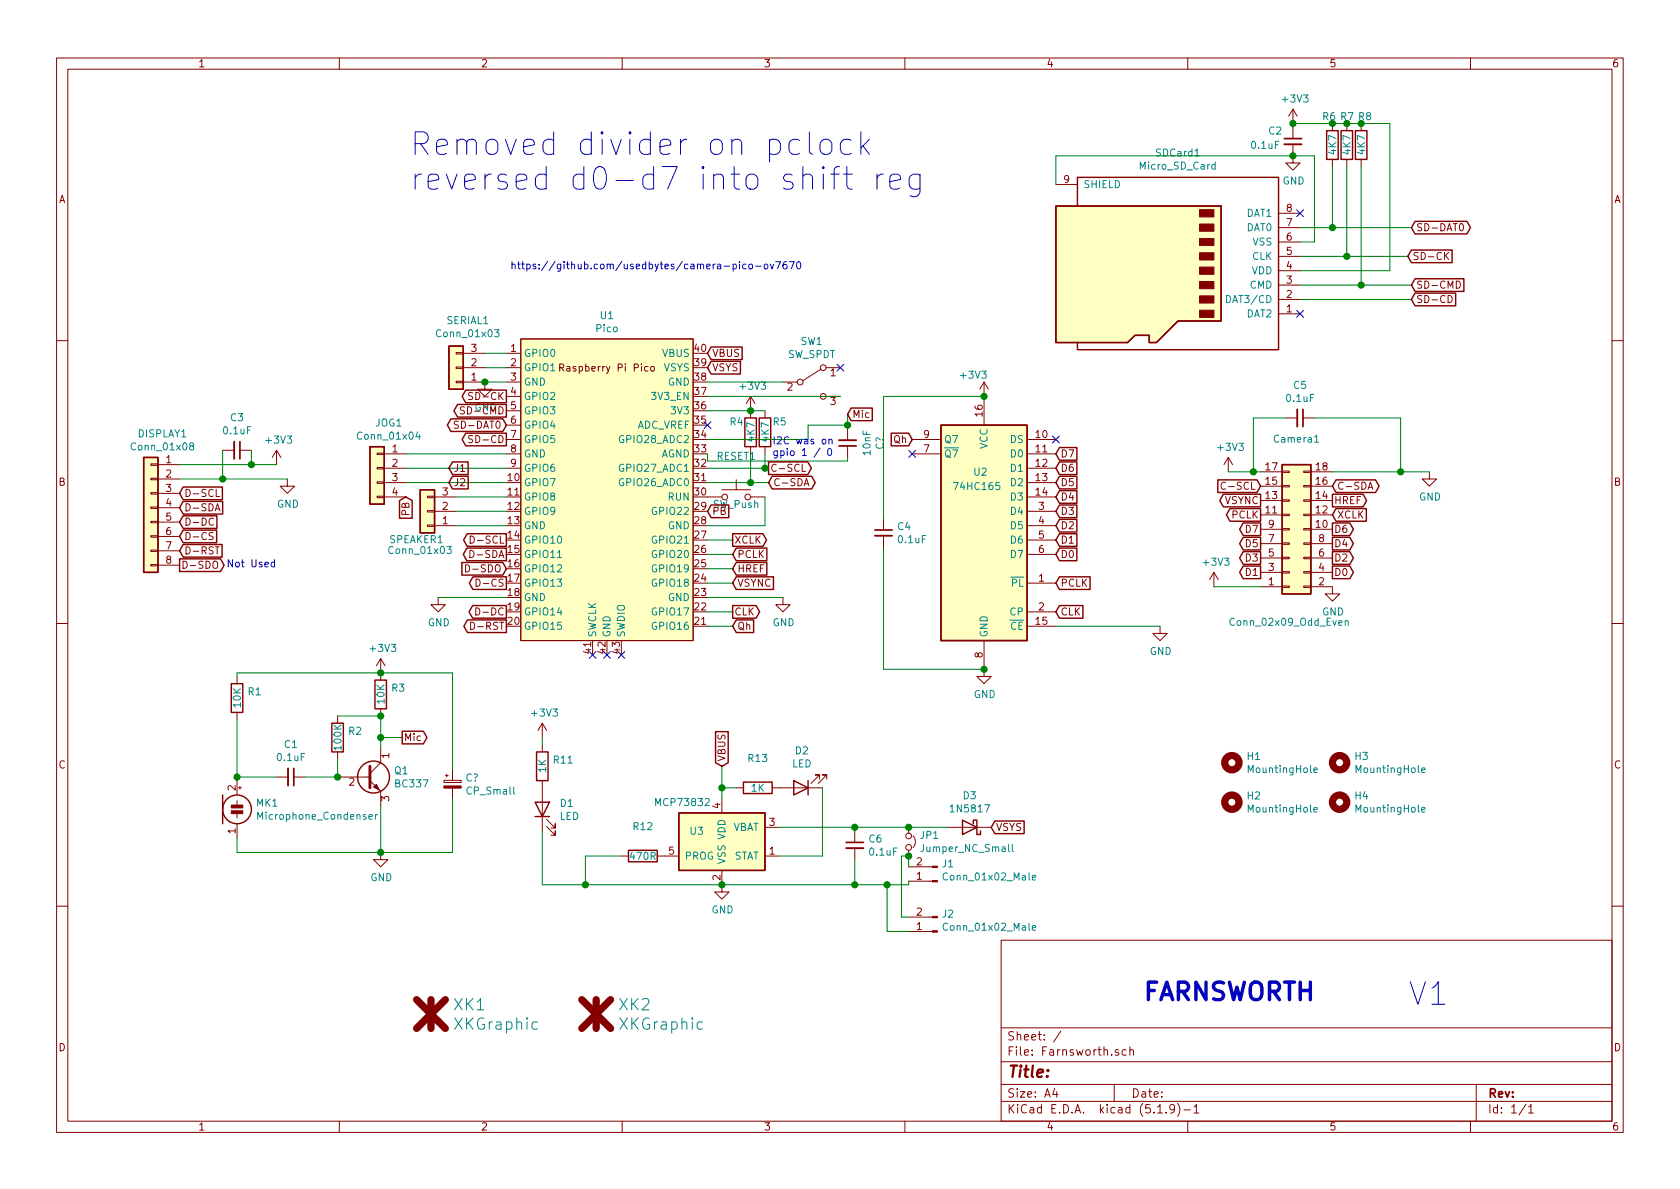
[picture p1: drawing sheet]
<svg xmlns="http://www.w3.org/2000/svg" width="297mm" height="210mm" viewBox="0 0 297 210" stroke-linecap="round" stroke-linejoin="round" font-family="sans-serif">
<g fill="none" stroke="#840000" stroke-width=".18">
<path d="M10 10.3h277v189.9h-277zM12 12.2h273v186.1h-273zM60 10.3v1.9M110 10.3v1.9M160 10.3v1.9M210 10.3v1.9M228.6 19.3l-.8 1.3M228.6 19.3v2.5M228.6 19.3l.8 1.3M260 10.3v1.9M186.7 32.6h3.8M226.1 37.7h3.8"/>
<path d="M228.6 25.5v3.3h1.3l-1.3 1.3-1.3-1.3h1.3M228.6 22.5v2M235.6 21.8v1.3M235.6 28.2v1.3M238.1 21.8v1.3M238.1 28.2v1.3M240.7 21.8v1.3M240.7 28.2v1.3M258.1 39.7l.2-.2a.67 .67 0 0 1 .5 .7 .67 .67 0 0 1-.5 .6l-.2-.1-.1-.4zM92.1 59.9h30.5v53.4h-30.5zM226.1 55.5h3.8M226.1 53h3.8"/>
<path d="M226.1 50.4h3.8M226.1 47.9h3.8M226.1 45.3h3.8M226.1 42.8h3.8M226.1 40.3h3.8M255.6 45.2l.5 .7M256 52.2a.64 .64 0 0 1 .8 .7 .64 .64 0 0 1-.8 .6zM256.1 44.6l-.7 .8M257.5 49.7a.64 .64 0 0 1 .7 .6 .64 .64 0 0 1-.7 .7zM10 60.2h2M39.4 79.6h2M42.4 79.6h2"/>
<path d="M48.9 79.6l-.8 1.3M48.9 79.6v2.6M48.9 79.6l.8 1.3M80.6 62.4h1.3v.2h-1.3zM80.6 67.4h1.3v.3h-1.3zM80.6 64.9h1.3v.2h-1.3zM81.1 74.5h-.6l-.1 .1v.3l.5 .3 .2 .3-.3 .2h-.5M81.9 67.6h3.8v1.2h1.3l-1.3 1.3-1.2-1.3h1.2M81.9 65h3.8M81.9 62.5h3.8M82.1 72l-.5-.1-.2 .3 .1 .3 .6 .2v.4l-.2 .1-.5-.1M82.7 71.9a.64 .64 0 0 1 .7 .7 .64 .64 0 0 1-.7 .6z"/>
<path d="M83.6 69.5l-.5-.1-.2 .1 .1 .4 .5 .3 .1 .2-.3 .3-.4-.1M83.6 77.1l-.5-.1-.2 .1 .1 .5 .5 .2 .1 .2-.3 .3-.4-.1M88.2 71.9a.64 .64 0 0 1 .8 .7 .64 .64 0 0 1-.8 .6zM89.5 67.6h2.6M89.5 65h2.6M89.5 62.5h2.6M89.5 70.1h2.6M89.5 72.6h2.6M89.5 75.2h2.6M89.5 77.7h2.6M99 65h.6l.1-.2-.1-.3-.2-.1h-.4v1.2M99.3 65l.4 .6"/>
<path d="M114.6 64.8h-.4l-.3 .2 .2 .6h.5M115.2 64.8h.3l.1 .1v.7h-.3l-.3-.2zM132.7 70.1l-.7 1.3M132.7 70.1v3.8M132.7 79v1.3M132.7 70.1l.8 1.3M135.3 72.6v1.3M135.3 79v1.3M138.4 67.6h2.6M145.2 65.3l-3.2 2M146 65h2.6M146 70.1h2.6"/>
<path d="M149.9 75.8v2M149.9 78.9v2M161.3 77.7h5.1M174 67.6l-.8 1.2M174 67.6v7.6M174 67.6l.8 1.2M181.6 77.7h5.1M227.3 73.9h2.1M230.4 73.9h2M285 60.2h2M26.7 94.7h1.2v.3h-1.2zM26.7 97.3h1.2v.2h-1.2z"/>
<path d="M26.7 99.8h1.2v.3h-1.2zM26.7 92.2h1.2v.3h-1.2zM26.7 87.1h1.2v.3h-1.2zM26.7 84.6h1.2v.2h-1.2zM26.7 82h1.2v.3h-1.2zM26.7 89.7h1.2v.2h-1.2zM27.9 82.2h3.8M27.9 84.7h3.8M27.9 87.2h3.8M27.9 89.8h3.8M27.9 92.3h3.8M27.9 94.9h3.8"/>
<path d="M27.9 97.4h3.8M27.9 99.9h3.8M37.7 94.2h-.5l-.2 .1v.3l.6 .3 .1 .3-.3 .2h-.4M37.7 99.4l.1-.1a.42 .42 0 0 1 .6 .1 .88 .88 0 0 1-.2 1.1h-.4a1.07 1.07 0 0 1-.1-1.1zM37.7 91.7a.6 .6 0 0 0-.8 .5 .6 .6 0 0 0 .6 .7l.2-.1M38 90.3l.5-1.2 .4 1.2M38 96.7h.8M38.2 90h.6M38.2 86.5v1.3h.6M50.8 84.7v1.3h1.3l-1.3 1.2-1.3-1.2h1.3M66.7 87.8h1.2v.2h-1.2zM66.7 85.2h1.2v.3h-1.2z"/>
<path d="M66.7 80.1h1.2v.3h-1.2zM66.7 82.7h1.2v.2h-1.2zM67.9 87.9h3.9M67.9 80.3h3.9M67.9 82.8h3.9M67.9 85.3h3.9M75.6 87.8h1.2v.2h-1.2zM75.6 92.8h1.2v.3h-1.2zM75.6 90.3h1.2v.2h-1.2zM76.8 93h3.8M76.8 90.4h3.8M76.8 87.9h3.8"/>
<path d="M82.3 99.9a.64 .64 0 0 1 .7 .6 .64 .64 0 0 1-.7 .6zM83.1 97.3a.64 .64 0 0 1 .7 .7 .64 .64 0 0 1-.7 .6zM83.1 94.8a.64 .64 0 0 1 .8 .6 .64 .64 0 0 1-.8 .7zM89.5 80.3h2.6M89.5 82.8h2.6M125.1 87.9h2.5M127.6 86.6h5.1M130.2 84.8v1.8M132.7 87.9h2.6M141.8 82.1v1.3h.6M142.2 85.9l.4-1.3 .4 1.3M142.3 85.5h.6"/>
<path d="M156.2 91.7v2M156.2 94.7v2.1M161.3 80.3h5.1M181.6 93h5.1M181.6 90.4h5.1M181.6 87.9h5.1M181.6 80.3h5.1M181.6 82.8h5.1M181.6 85.3h5.1M181.6 95.5h5.1M181.6 98h5.1M216.7 85.4a.6 .6 0 0 0-.9 .4 .6 .6 0 0 0 .6 .7l.3-.1"/>
<path d="M217.2 80.9l-.8 1.3M217.2 80.9v2.5M217.2 80.9l.7 1.3M222.9 93.6h3.8M222.9 91.1h3.8M222.9 88.5h3.8M222.9 86h3.8M222.9 83.4h3.8M222.9 98.7h3.8M222.9 96.1h3.8M226.7 88.4h1.3v.2h-1.3zM226.7 85.8h1.3v.3h-1.3z"/>
<path d="M226.7 83.3h1.3v.3h-1.3zM226.7 90.9h1.3v.3h-1.3zM226.7 96h1.3v.3h-1.3zM226.7 98.5h1.3v.3h-1.3zM226.7 93.5h1.3v.2h-1.3zM230.5 88.4h1.3v.2h-1.3zM230.5 85.8h1.3v.3h-1.3zM230.5 83.3h1.3v.3h-1.3zM230.5 90.9h1.3v.3h-1.3zM230.5 96h1.3v.3h-1.3zM230.5 98.5h1.3v.3h-1.3zM230.5 93.5h1.3v.2h-1.3z"/>
<path d="M231.8 93.6h3.8M231.8 91.1h3.8M231.8 88.5h3.8M231.8 86h3.8M231.8 83.4h3.8M231.8 98.7h3.8M231.8 96.1h3.8M241.9 86.5l.4-1.2 .4 1.2M242 86.2h.6M252.7 83.4v1.3h1.3l-1.3 1.3-1.2-1.3h1.2M10 110.3h2M41.9 119.6v1.3"/>
<path d="M67.3 116.5v3.8M67.3 116.5l-.8 1.2M67.3 116.5l.8 1.2M77.5 105.7v1.2h1.2l-1.2 1.3-1.3-1.3h1.3M83.2 110a.64 .64 0 0 1 .7 .7 .64 .64 0 0 1-.7 .6zM84.1 107.5a.64 .64 0 0 1 .7 .6 .64 .64 0 0 1-.7 .7zM84.2 102.4a.64 .64 0 0 1 .7 .6 .64 .64 0 0 1-.7 .7zM138.4 105.7v1.2h1.3l-1.3 1.3-1.2-1.3h1.2M174 113.3v6.3h1.3l-1.3 1.3-1.3-1.3h1.3M181.6 103.1h5.1M181.6 110.7h5.1M181.6 108.2h5.1"/>
<path d="M205.1 110.7v1.3h1.3l-1.3 1.3-1.3-1.3h1.3M214.6 101.2l-.7 1.3M214.6 101.2v2.6M214.6 101.2l.8 1.3M222.9 103.8h3.8M222.9 101.2h3.8M226.7 101.1h1.3v.2h-1.3zM226.7 103.6h1.3v.3h-1.3zM230.5 101.1h1.3v.2h-1.3zM230.5 103.6h1.3v.3h-1.3zM231.8 103.8h3.8v1.2h1.3l-1.3 1.3-1.3-1.3h1.3M231.8 101.2h3.8"/>
<path d="M285 110.3h2M41.9 126v1.2M41.9 138v2.6M42.2 139.3h.5M42.4 139.1v.5M48.9 137.4h2M51.9 137.4h2.1M59.7 137.4h5.7M59.7 126.6v1.3M59.7 133v1.2M65.4 138l1.9 1.9v2.6M67.3 132.3v2.6l-1.9 1.9"/>
<path d="M67.3 125.3v1.3M78.5 138h3v.4h-3zM78.7 137.2h.5M79 136.9v.5M80 136.1v1.9M80 139.4v1.8M95.9 127.9v2.5M95.9 131.7v1.3M95.9 138v8.9M95.9 127.9l-.8 1.3M95.9 127.9l.7 1.3M130.2 139.3h1.2"/>
<path d="M136.5 139.3h8.9M144.9 137.8v-.8h-.8h.8l-1.5 1.6M146.2 137.8v-.8h-.8h.8l-1.5 1.6M41.9 141.6v.8M41.9 143.9v.7M41.9 145.7v2.5M67.3 150.7v1.3h1.3l-1.3 1.3-1.3-1.3h1.3M96.6 146.2l1.6 1.5v-.8v.8h-.8M96.6 144.9l1.6 1.5v-.7v.7h-.8M109.9 151.4h1.2M116.2 151.4h3.8M127.6 153.9v3.8h1.3l-1.3 1.3-1.2-1.3h1.2"/>
<path d="M127.6 141.2v2.6M135.3 151.4h2.5M135.3 146.3h2.5M151.1 146.9v2.1M151.1 150v2M160.7 146.3v1M160.7 150.4v1M160.7 153.3h4.2M160.7 155.8h4.2M161.4 147.8a1.41 1.41 0 0 1 0 2.1M167.6 146.3h7.7M10 160.2h2"/>
<path d="M160.7 162.2h4.2M160.7 164.7h4.2M177 166.3h108v32h-108zM285 160.2h2M60 198.3v1.9M77.5 180.6l1.2 1.3M106.7 180.6l1.2 1.3M110 198.3v1.9M160 198.3v1.9M177 194.8h108M177 191.8h108M177 187.8h108"/>
<path d="M177 181.8h108M186.5 192.5l-.4 1h1M186.8 193v1M187.6 182.3l-1.3 2M197 191.8v3M197.8 185.7a.37 .37 0 0 0-.6 .1l.1 .2 .5 .2v.1l-.2 .3-.4-.1M199.1 185.7l-.4-.1-.3 .3 .1 .6 .2 .1 .4-.1M199.8 185.7a.37 .37 0 0 1 .6 .1v.8M199.8 185.1v1.5M204.7 196.8h.8M206.2 196.7v.1M207.7 196l-.1 .1a.48 .48 0 0 1-.6 .1l-.2-.2 .2-.6a.48 .48 0 0 1 .6 .1 1.27 1.27 0 0 1-.2 1.2l-.4 .1"/>
<path d="M208.2 195.1a1.71 1.71 0 0 1 0 2.3M209.3 196.3h1.2M210 198.3v1.9M211.1 195.8l.4-.5v1.5M211.1 196.8h.9M260 198.3v1.9M261 191.8v6.5M269.8 195.2l-1.2 2M270.3 195.8l.4-.5v1.5M270.3 196.8h.8"/>
<circle cx="141.5" cy="67.6" r=".51"/>
<circle cx="145.5" cy="70.1" r=".51"/>
<circle cx="145.5" cy="65" r=".51"/>
<circle cx="128.1" cy="87.9" r=".51"/>
<circle cx="132.2" cy="87.9" r=".51"/>
<circle cx="160.7" cy="147.8" r=".51"/>
<circle cx="160.7" cy="149.9" r=".51"/>
</g>
<g fill="none" stroke="#840000" stroke-width=".25">
<path d="M186.7 36.4h29.2v20.4h-7.6l-3.8 3.8h-1.3v-1.3h-2.5l-1.3 1.3h-12.7zM190.5 36.4v-5h35.6v30.4h-35.6v-1.2M234.6 23.1h2v5.1h-2zM237.1 23.1h2v5.1h-2zM239.6 23.1h2.1v5.1h-2.1zM250.2 39.1h9.2l.6 1.2-.6 1.1h-9.2l-.6-1.1zM249.6 44.2h7.1v2.3h-7.1l-.7-1.2zM250.2 51.8h7.2v2.3h-7.2l-.6-1.1zM250.2 49.3h8.6v2.2h-8.6l-.6-1.1zM65.4 79h2.5v10.1h-2.5zM79.4 61.2h2.5v7.6h-2.5zM79.7 74.1h9.2l.6 1.1-.6 1.1h-9.2l-.6-1.1z"/>
<path d="M80.9 71.5h8.6v2.3h-8.6l-.6-1.2zM82.3 69h7.2v2.2h-7.2l-.6-1.1zM82.3 76.6h7.2v2.2h-7.2l-.6-1.1zM125.7 61.4h5.5v2.2h-5.5l-.6-1.1zM125.7 63.9h5.2v2.2h-5.2l-.6-1.1zM131.7 73.9h2v5.1h-2zM134.2 73.9h2.1v5.1h-2.1zM150.5 72.2h3.7v2.2h-3.7l-.6-1.1zM157.6 76.6h3.1l.6 1.1-.6 1.1h-3.1zM166.4 75.2h15.2v38.1h-15.2zM187.3 79.1h3.1v2.3h-3.1l-.6-1.1zM25.4 80.9h2.5v20.3h-2.5z"/>
<path d="M31.7 98.8h7.3l.6 1.1-.6 1.2h-7.3zM32.4 96.3h6.9v2.2h-6.9l-.7-1.1zM32.4 91.2h6v2.2h-6l-.7-1.1zM32.4 93.7h5.9v2.3h-5.9l-.7-1.1zM32.4 88.7h7v2.2h-7l-.7-1.1zM32.4 86.1h6.9v2.3h-6.9l-.7-1.2zM70.6 88.5l1.2-.6 1.1 .6v3.1h-2.3zM74.3 86.6h2.5v7.6h-2.5zM80 81.7h2.8v2.2h-2.8l-.6-1.1zM80 84.2h2.8v2.3h-2.8l-.6-1.2zM81.7 99.5h7.2l.6 1.1-.6 1.1h-7.2zM82.5 96.9h7v2.3h-7l-.6-1.2z"/>
<path d="M82.6 94.4h6.9v2.2h-6.9l-.6-1.1zM125.7 89.3h3.2v2.2h-3.2l-.6-1.1zM129.5 94.4h5.4l.6 1.1-.6 1.1h-5.4zM130.2 96.9h5.4v2.3h-5.4l-.7-1.2zM130.2 99.5h5.4v2.2h-5.4l-.7-1.1zM135.9 81.7h6.9l.7 1.1-.7 1.1h-6.9zM136.5 84.2h7l.6 1.1-.6 1.2h-7l-.6-1.2zM187.3 81.7h3.1v2.2h-3.1l-.6-1.1zM187.3 91.8h3.1v2.3h-3.1l-.6-1.1zM187.3 86.8h3.1v2.2h-3.1l-.6-1.1zM187.3 89.3h3.1v2.2h-3.1l-.6-1.1zM187.3 94.4h3.1v2.2h-3.1l-.6-1.1z"/>
<path d="M187.3 84.2h3.1v2.3h-3.1l-.6-1.2zM187.3 96.9h3.1v2.3h-3.1l-.6-1.2zM215.3 84.9h6.9l.7 1.1-.7 1.1h-6.9zM216.3 87.4h6.6v2.2h-6.6l-.6-1.1zM217.5 89.9h5.4v2.3h-5.4l-.7-1.1zM219.8 95h3.1v2.3h-3.1l-.6-1.2zM219.8 97.6h3.1v2.2h-3.1l-.6-1.1zM219.8 92.5h3.1v2.2h-3.1l-.6-1.1zM226.7 82.2h5.1v22.8h-5.1zM235.6 87.4h5.4l.6 1.1-.6 1.1h-5.4zM235.6 97.6h3.1l.6 1.1-.6 1.1h-3.1zM235.6 95h3.1l.6 1.1-.6 1.2h-3.1z"/>
<path d="M235.6 92.5h3.1l.6 1.1-.6 1.1h-3.1zM236.2 89.9h5.4v2.3h-5.4l-.6-1.1zM236.2 84.9h7l.6 1.1-.6 1.1h-7l-.6-1.1zM82.7 109.6h6.8v2.3h-6.8l-.7-1.2zM83.6 107.1h5.9v2.2h-5.9l-.7-1.1zM83.6 102h5.9v2.2h-5.9l-.6-1.1zM129.5 107.1h4.2l.6 1.1-.6 1.1h-4.2zM130.2 109.6h3v2.3h-3l-.7-1.2zM130.2 102h6.6v2.2h-6.6l-.7-1.1zM187.3 107.1h4.2v2.2h-4.2l-.6-1.1zM187.3 102h5.4v2.2h-5.4l-.6-1.1zM219.8 100.1h3.1v2.2h-3.1l-.6-1.1z"/>
<path d="M235.6 100.1h3.1l.6 1.1-.6 1.1h-3.1zM40.9 120.9h2v5.1h-2zM58.7 127.9h2v5.1h-2zM66.3 120.3h2v5h-2zM71.1 129.3h3.8l.6 1.1-.6 1.1h-3.8zM94.9 133h2v5h-2zM126.5 129.4h2.3v5.5l-1.2 .6-1.1-.6zM131.4 138.3h5.1v2h-5.1zM140.3 138l2.6 1.3-2.6 1.3zM142.9 138v2.6M39.4 140.6v5.1M94.6 141.9h2.6l-1.3 2.5z"/>
<path d="M94.6 144.4h2.6M111.1 150.4h5.1v2h-5.1zM120 143.8h15.3v10.1h-15.3zM170.2 145l2.5 1.3-2.5 1.3zM172.1 145.7v-.7h.6v2.6h.7v-.7M175.9 145.2h5.2v2.2h-5.2l-.6-1.1z"/>
<circle cx="66" cy="137.4" r="2.82"/>
<circle cx="41.9" cy="143.1" r="2.54"/>
</g>
<g fill="#ffffc2" stroke="#ffffc2" stroke-width=".18">
<path d="M25.4 80.9h2.5v20.3h-2.5z"/>
<path d="M120 143.8h15.3v10.1h-15.3z"/>
<path d="M74.3 86.6h2.5v7.6h-2.5z"/>
<path d="M79.4 61.2h2.5v7.6h-2.5z"/>
<path d="M92.1 59.9h30.5v53.4h-30.5z"/>
<path d="M226.7 82.2h5.1v22.8h-5.1z"/>
<path d="M186.7 36.4h29.2v20.4h-7.6l-3.8 3.8h-1.3v-1.3h-2.5l-1.3 1.3h-12.7z"/>
<path d="M65.4 79h2.5v10.1h-2.5z"/>
<path d="M166.4 75.2h15.2v38.1h-15.2z"/>
</g>
<g fill="none" stroke="#008484" stroke-width=".18">
<path d="M214.9 29.1h-.4l-.3 .2 .2 .6h.5M214.9 28.6v1.3M87.4 58.3h.8l-.4 .5 .4 .1-.1 .6-.5 .1-.2-.2M216.8 52.2a.64 .64 0 0 1 .8 .7 .64 .64 0 0 1-.8 .6zM33.8 78.9l-.2-.2v-.3l.2-.1 .3 .1 .1 .3-.5 .2-.2 .2v.2l.3 .3 .3-.1 .1-.2v-.3l-.2-.1M73.8 76.3l-.3 .9h.8M74.1 76.8v.9M232.4 78.2h.7M79 96.6h.8l-.4 .5 .3 .1v.6l-.5 .1-.2-.1M98.6 98.6h.7M237.8 109.9l.2-.2 .3 .1 .1 .8M237.8 109.7v.9"/>
<path d="M232.3 136.2l.6-.1v-.3h-.4l-.2 .2 .1 .6h.5M251.4 136.2l.6-.1-.1-.3h-.3l-.2 .2v.6h.5M65.2 144.4l.6-.1v-.2l-.4-.1-.2 .2 .1 .6h.5M66.4 144v.9M66.8 144l-.4 .3M179 149.3v1.1l.2 .2M182.5 155.2l.6-.1v-.3h-.4l-.2 .2 .1 .6h.5M232.3 143.2l.6-.1v-.3h-.4l-.2 .1 .1 .7h.5M251.4 143.2l.6-.1-.1-.3h-.3l-.2 .1v.7h.5M182.5 164.1l.6-.1v-.3h-.4l-.2 .1 .1 .7h.5"/>
</g>
<path d="M227.1 25.5h3M41.4 78.1v3M148.3 77.8h3.1M229.4 72.4v3M154.7 94.7h3M50.9 135.9v3M149.6 150h3.1" fill="none" stroke="#840000" stroke-width=".33"/>
<path d="M227.1 24.5h3M42.4 78.1v3M148.3 78.9h3.1M230.4 72.4v3M154.7 93.7h3M51.9 135.9v3M149.6 149h3.1" fill="none" stroke="#840000" stroke-width=".3"/>
<g fill="#840000" stroke="#840000" stroke-width=".18">
<path d="M164.9 153.2h.8v.2h-.8z"/>
<path d="M164.9 155.7h.8v.3h-.8z"/>
<path d="M164.9 162h.8v.3h-.8z"/>
<path d="M164.9 164.6h.8v.2h-.8z"/>
<path d="M40.9 143.4h2v.5h-2z"/>
<path d="M40.9 142.4h2v.5h-2z"/>
<path d="M66 139.2l.5-.5 .6 1z"/>
<path d="M212.1 37.1h2.5v1.2h-2.5z"/>
<path d="M212.1 39.6h2.5v1.3h-2.5z"/>
<path d="M212.1 42.2h2.5v1.2h-2.5z"/>
<path d="M212.1 44.7h2.5v1.3h-2.5z"/>
<path d="M212.1 47.2h2.5v1.3h-2.5z"/>
<path d="M212.1 49.8h2.5v1.2h-2.5z"/>
<path d="M212.1 52.3h2.5v1.3h-2.5z"/>
<path d="M212.1 54.9h2.5v1.2h-2.5z"/>
<path d="M78.5 139h3v.4h-3z"/>
</g>
<path d="M65.4 135.5v3.8" fill="none" stroke="#840000" stroke-width=".51"/>
<g fill="none" stroke="#840000" stroke-width="1.3">
<path d="M73.7 176.8l5 5.1M76.2 176.8v5.1M78.7 176.8l-5 5.1M102.9 176.8l5 5.1M105.4 176.8v5.1M107.9 176.8l-5 5.1"/>
<circle cx="217.8" cy="134.9" r="1.27"/>
<circle cx="236.9" cy="134.9" r="1.27"/>
<circle cx="217.8" cy="141.9" r="1.27"/>
<circle cx="236.9" cy="141.9" r="1.27"/>
</g>
<g fill="none" stroke="#008400" stroke-width=".18">
<path d="M186.7 32.6v-5h45.7v15.2h-2.5M235.6 21.8h-7v.7M235.6 29.5v10.8M238.1 29.5v15.8M240.7 21.8h5v26.1h-15.8M240.7 29.5v20.9M229.9 45.3h19M229.9 53h19.7M229.9 50.4h19.7M229.9 40.3h19.7M39.4 79.6v5.1M44.4 79.6v2.6"/>
<path d="M85.7 67.6h3.8M85.7 65h3.8M85.7 62.5h3.8M125.1 70.1h23.5M125.1 67.6h13.3M125.1 72.6h10.2M149.9 75.2h-7v2.5h-17.8M149.9 73.3v2.5M174 70.1h-17.8v21.6M227.3 73.9h-5.7v9.5M232.4 73.9h15.2v9.5M31.7 84.7h19.1"/>
<path d="M31.7 82.2h17.2M71.8 85.3h17.7M71.8 82.8h17.7M71.8 80.3h17.7M80.6 87.9h8.9M80.6 90.4h8.9M80.6 93h8.9M125.1 80.3v1.2h24.8v-.6M125.1 85.3h10.8M125.1 82.8h10.8M125.1 95.5h4.4M125.1 98h4.4"/>
<path d="M132.7 80.3v5M135.3 87.9v5.1h-10.2M135.3 80.3v2.5M156.2 96.8v21.6h17.8M217.2 83.4h5.7M235.6 83.4h17.1M41.9 119.6v-.6h38.1v17.1M77.5 105.7h12M125.1 105.7h13.3M125.1 110.7h4.4M125.1 103.1h4.4M125.1 108.2h4.4"/>
<path d="M125.1 100.6h4.4M186.7 110.7h18.4M214.6 103.8h8.3M41.9 127.2v10.8M41.9 137.4h7M59.7 126.6h7.6v5.7M59.7 134.2v3.2h-5.7M67.3 130.4h3.8M95.9 130.4v1.3M127.6 139.3h2.6M127.6 135.5v5.7M145.4 139.3v12.1h-7.6"/>
<path d="M67.3 142.5v8.2M80 141.2v9.5h-38.1v-2.5M95.9 146.9v9.6h64.8v-.7M109.9 151.4h-6.4v5.1M137.8 146.3h29.8M151.1 146.3v.6M151.1 152v4.5M156.8 156.5v8.2h3.9M160.7 153.3v-1.9h-1.3v10.8h1.3"/>
</g>
<g fill="none" stroke="#0000c2" stroke-width=".18">
<path d="M141.4 24.8a1.24 1.24 0 0 0-1.7 .2l-.2 .4v1.1l.2 .4a1.28 1.28 0 0 0 1.7 .2M142 31.2a.98 .98 0 0 1 1.7 .2v2M143.1 23.3v3.4l.2 .4 .4 .2M145.2 25a1.09 1.09 0 0 1 1.1-.4 1.09 1.09 0 0 1 .8 .8v1.1a1.09 1.09 0 0 1-1.1 .8 1.09 1.09 0 0 1-1-.8v-1.1zM145.6 29.5l-.2 .2 .2 .1 .1-.1-.1-.2v.3M145.6 30.8v2.6M146.9 30.8h1.5M148.4 29.5h-.4l-.3 .2-.2 .3v3.4M149.2 30.8h1.5M149.7 29.5v3.4l.2 .4 .8 .1M150.5 24.8l-.4-.2h-.7l-.6 .4-.2 .4v1.1l.4 .6 .4 .2h.7l.4-.2M152.2 23.3v4"/>
<path d="M152.6 25.8l1.1 1.5M153.7 24.6l-1.5 1.6M155.1 30.8v2.6M156.2 30.8a1.05 1.05 0 0 0-1.1 .7M157.3 32.1l1.9-.4-.1-.7-.4-.2h-.8l-.4 .2-.2 .4v1.5l.2 .4 .4 .1h.8l.4-.1M162.7 30.8v3.2a1.09 1.09 0 0 1-1.8 .6M162.7 31l-.4-.2h-.8l-.6 .4-.1 .3v1.2l.1 .4a1.3 1.3 0 0 0 1.8 .2M129.6 46.8l.4-.1 .2 .2-.1 .6h-.5M130.8 46.3v.1M130.8 46.7v.8M131.9 46.8l-.4-.1-.2 .2 .1 .6h.5M132.4 46.8l.2-.1 .4 .1v.5l-.1 .2h-.3l-.2-.1z"/>
<path d="M133.6 47.1h1M135.2 46.8l.3-.1 .2 .1v.7h-.3l-.3-.2zM136.2 46.7l.3 .8 .3-.8M137.2 46.3h.8l-.5 1.2M139 46.3h-.3a.81 .81 0 0 0 0 1.2h.3l.2-.5-.3-.2h-.2l-.3 .2M139.6 46.3h.8l-.5 1.2M141 46.4l.1-.1a.67 .67 0 0 1 .5 .6 .67 .67 0 0 1-.5 .6l-.3-.4zM145 79.2l-1.1 1.7M145.4 77.8l.2-.1 .4 .1v.5l-.1 .2h-.3l-.2-.1zM146.5 79.4l.1-.1a.69 .69 0 0 1 .5 .6 .69 .69 0 0 1-.5 .7 .83 .83 0 0 1-.1-1.2zM146.6 77.8l.2-.1h.2l.1 .8M146.6 77.7v.8"/>
<path d="M48.5 99.5l-.3-.1-.3 .2 .2 .6h.4M48.5 99v1.2"/>
</g>
<g fill="#008400" stroke="#008400" stroke-width=".25">
<circle cx="228.6" cy="27.6" r=".51"/>
<circle cx="59.7" cy="137.4" r=".51"/>
<circle cx="67.3" cy="130.4" r=".51"/>
<circle cx="228.6" cy="21.8" r=".51"/>
<circle cx="67.3" cy="150.7" r=".51"/>
<circle cx="67.3" cy="126.6" r=".51"/>
<circle cx="41.9" cy="137.4" r=".51"/>
<circle cx="149.9" cy="75.2" r=".51"/>
<circle cx="67.3" cy="119" r=".51"/>
<circle cx="235.6" cy="40.3" r=".51"/>
<circle cx="238.1" cy="45.3" r=".51"/>
<circle cx="240.7" cy="50.4" r=".51"/>
<circle cx="151.1" cy="146.3" r=".51"/>
<circle cx="238.1" cy="21.8" r=".51"/>
<circle cx="135.3" cy="82.8" r=".51"/>
<circle cx="132.7" cy="85.3" r=".51"/>
<circle cx="160.7" cy="146.3" r=".51"/>
<circle cx="127.6" cy="139.3" r=".51"/>
<circle cx="132.7" cy="72.6" r=".51"/>
<circle cx="151.1" cy="156.5" r=".51"/>
<circle cx="127.6" cy="156.5" r=".51"/>
<circle cx="156.8" cy="156.5" r=".51"/>
<circle cx="160.7" cy="151.4" r=".51"/>
<circle cx="103.5" cy="156.5" r=".51"/>
<circle cx="44.5" cy="82.2" r=".51"/>
<circle cx="39.4" cy="84.7" r=".51"/>
<circle cx="85.7" cy="67.6" r=".51"/>
<circle cx="221.6" cy="83.4" r=".51"/>
<circle cx="247.7" cy="83.4" r=".51"/>
<circle cx="174" cy="118.4" r=".51"/>
<circle cx="174" cy="70.1" r=".51"/>
<circle cx="235.6" cy="21.8" r=".51"/>
<circle cx="240.7" cy="21.8" r=".51"/>
</g>
<g fill="none" stroke="#000084" stroke-width=".18">
<path d="M229.3 37.1l1.2 1.2M230.5 37.1l-1.2 1.2M229.3 54.9l1.2 1.2M230.5 54.9l-1.2 1.2M124.5 74.6l1.2 1.2M125.7 74.6l-1.2 1.2M148 64.4l1.2 1.2M149.2 64.4l-1.2 1.2M160.7 79.6l1.2 1.3M161.9 79.6l-1.2 1.3M186.1 77.1l1.2 1.2M187.3 77.1l-1.2 1.2"/>
<path d="M104.2 115.2l1.2 1.2M105.4 115.2l-1.2 1.2M106.7 115.2l1.2 1.2M107.9 115.2l-1.2 1.2M109.2 115.2l1.3 1.2M110.5 115.2l-1.3 1.2"/>
</g>
<g font-size="5.6" fill="#0000c2">
<text x="72.4" y="27.5">Removed divider on pclock</text>
<text x="72.4" y="33.6">reversed d0-d7 into shift reg</text>
<text x="248.9" y="177.8">V1</text>
</g>
<text font-size="4.3" fill="#0000c2" x="201.9" y="176.9">FARNSWORTH</text>
<g font-size="2.8" fill="#008484">
<text x="80.3" y="178.7">XK1</text>
<text x="109.5" y="178.7">XK2</text>
<text x="80.5" y="182.1">XKGraphic</text>
<text x="109.8" y="182.1">XKGraphic</text>
</g>
<text font-size="2.8" fill="#840000" x="178" y="190.5">Title:</text>
<g font-size="2.1" fill="#840000">
<text x="178" y="184">Sheet: /</text>
<text x="178" y="186.7">File: Farnsworth.sch</text>
<text x="178" y="196.9">KiCad E.D.A. kicad (5.1.9)-1</text>
<text x="178" y="194.1">Size: A4</text>
<text x="200" y="194.1">Date:</text>
<text x="263" y="194.1">Rev:</text>
<text x="263" y="196.9">Id: 1/1</text>
</g>
<g font-size="1.8" fill="#840000">
<text x="35" y="11.9">1</text>
<text x="85" y="11.9">2</text>
<text x="135" y="11.9">3</text>
<text x="185" y="11.9">4</text>
<text x="235" y="11.9">5</text>
<text x="285" y="11.9">6</text>
<text x="10.4" y="35.9">A</text>
<text x="188.1" y="32.4">9</text>
<text x="285.4" y="35.9">A</text>
<text x="227.5" y="40">7</text>
<text x="227.5" y="37.5">8</text>
<text x="250.3" y="40.9">SD-DAT0</text>
<text x="227.5" y="47.6">4</text>
<text x="227.5" y="45.1">5</text>
<text x="227.5" y="42.5">6</text>
<text x="249.7" y="46">SD-CK</text>
<text x="227.5" y="52.7">2</text>
<text x="227.5" y="50.2">3</text>
<text x="250.3" y="53.6">SD-CD</text>
<text x="250.3" y="51">SD-CMD</text>
<text x="227.5" y="55.2">1</text>
<text x="83.3" y="64.8">2</text>
<text x="83.3" y="62.2">3</text>
<text x="90.3" y="62.2">1</text>
<text x="90.3" y="64.8">2</text>
<text x="99.7" y="65.7">Raspberry Pi Pico</text>
<text x="122.9" y="64.8">39</text>
<text x="122.9" y="62.2">40</text>
<text x="125.9" y="63.1">VBUS</text>
<text x="125.9" y="65.7">VSYS</text>
<text x="83.3" y="67.3">1</text>
<text x="83.7" y="70.7">SD-CK</text>
<text x="90.3" y="67.3">3</text>
<text x="90.3" y="69.8">4</text>
<text x="122.9" y="69.8">37</text>
<text x="122.9" y="67.3">38</text>
<text x="139.2" y="69.1">2</text>
<text x="146.8" y="66.5">1</text>
<text x="146.8" y="71.6">3</text>
<text x="81.1" y="75.8">SD-DAT0</text>
<text x="83.9" y="72.6">GND</text>
<text x="90.3" y="72.4">5</text>
<text x="90.3" y="74.9">6</text>
<text x="90.3" y="77.5">7</text>
<text x="122.9" y="77.5">34</text>
<text x="122.9" y="74.9">35</text>
<text x="122.9" y="72.4">36</text>
<text x="150.6" y="73.9">Mic</text>
<text x="163.3" y="77.5">9</text>
<text x="173.7" y="73.6" transform="rotate(-90 173.7 73.6)">16</text>
<text x="183.2" y="77.5">10</text>
<text x="29.4" y="81.9">1</text>
<text x="69.4" y="80">1</text>
<text x="69.4" y="82.5">2</text>
<text x="80.2" y="83.4">J1</text>
<text x="83.7" y="78.4">SD-CD</text>
<text x="90.3" y="80">8</text>
<text x="90.3" y="82.5">9</text>
<text x="122.9" y="82.5">32</text>
<text x="122.9" y="80">33</text>
<text x="136.1" y="83.4">C-SCL</text>
<text x="158" y="78.4">Qh</text>
<text x="163.3" y="80">7</text>
<text x="183.2" y="80">11</text>
<text x="183.2" y="82.5">12</text>
<text x="187.5" y="83.4">D6</text>
<text x="187.5" y="80.9">D7</text>
<text x="223.8" y="83.2">17</text>
<text x="232.7" y="83.2">18</text>
<text x="10.4" y="85.9">B</text>
<text x="29.4" y="84.4">2</text>
<text x="29.4" y="87">3</text>
<text x="29.4" y="89.5">4</text>
<text x="32.5" y="87.9">D-SCL</text>
<text x="69.4" y="85.1">3</text>
<text x="69.4" y="87.6">4</text>
<text x="78.3" y="87.6">3</text>
<text x="80.2" y="86">J2</text>
<text x="89.8" y="85.1">10</text>
<text x="89.8" y="87.6">11</text>
<text x="122.9" y="87.6">30</text>
<text x="122.9" y="85.1">31</text>
<text x="136.7" y="86">C-SDA</text>
<text x="183.2" y="85.1">13</text>
<text x="183.2" y="87.6">14</text>
<text x="187.5" y="88.5">D4</text>
<text x="187.5" y="86">D5</text>
<text x="216.5" y="89.1">VSYNC</text>
<text x="216.7" y="86.6">C-SCL</text>
<text x="223.8" y="88.3">13</text>
<text x="223.8" y="85.7">15</text>
<text x="232.7" y="88.3">14</text>
<text x="232.7" y="85.7">16</text>
<text x="235.8" y="89.1">HREF</text>
<text x="236.4" y="86.6">C-SDA</text>
<text x="285.4" y="85.9">B</text>
<text x="29.4" y="92.1">5</text>
<text x="29.4" y="94.6">6</text>
<text x="32.5" y="93">D-DC</text>
<text x="32.5" y="95.5">D-CS</text>
<text x="32.5" y="90.4">D-SDA</text>
<text x="72.4" y="91.1" transform="rotate(-90 72.4 91.1)">PB</text>
<text x="78.3" y="92.7">1</text>
<text x="78.3" y="90.2">2</text>
<text x="89.8" y="90.2">12</text>
<text x="89.8" y="92.7">13</text>
<text x="89.8" y="95.2">14</text>
<text x="122.9" y="95.2">27</text>
<text x="122.9" y="92.7">28</text>
<text x="122.9" y="90.2">29</text>
<text x="125.9" y="91.1">PB</text>
<text x="183.7" y="90.2">3</text>
<text x="183.7" y="92.7">4</text>
<text x="183.7" y="95.2">5</text>
<text x="187.5" y="93.6">D2</text>
<text x="187.5" y="91.1">D3</text>
<text x="217.8" y="91.7">PCLK</text>
<text x="220.4" y="94.2">D7</text>
<text x="223.8" y="90.8">11</text>
<text x="224.3" y="95.9">7</text>
<text x="224.3" y="93.3">9</text>
<text x="232.7" y="93.3">10</text>
<text x="232.7" y="90.8">12</text>
<text x="233.2" y="95.9">8</text>
<text x="235.8" y="94.2">D6</text>
<text x="236.4" y="91.7">XCLK</text>
<text x="29.4" y="97.1">7</text>
<text x="29.4" y="99.7">8</text>
<text x="32" y="100.6">D-SDO</text>
<text x="32.5" y="98">D-RST</text>
<text x="83.1" y="101.2">D-SDO</text>
<text x="83.7" y="98.7">D-SDA</text>
<text x="83.9" y="96.1">D-SCL</text>
<text x="89.8" y="97.8">15</text>
<text x="89.8" y="100.3">16</text>
<text x="122.9" y="100.3">25</text>
<text x="122.9" y="97.8">26</text>
<text x="129.8" y="96.1">XCLK</text>
<text x="130.3" y="98.7">PCLK</text>
<text x="130.3" y="101.2">HREF</text>
<text x="183.7" y="97.8">6</text>
<text x="187.5" y="96.1">D1</text>
<text x="187.5" y="98.7">D0</text>
<text x="220.4" y="96.8">D5</text>
<text x="220.4" y="101.8">D1</text>
<text x="220.4" y="99.3">D3</text>
<text x="224.3" y="101">3</text>
<text x="224.3" y="98.4">5</text>
<text x="233.2" y="101">4</text>
<text x="233.2" y="98.4">6</text>
<text x="235.8" y="101.8">D0</text>
<text x="235.8" y="99.3">D2</text>
<text x="235.8" y="96.8">D4</text>
<text x="85" y="103.8">D-CS</text>
<text x="89.8" y="102.9">17</text>
<text x="89.8" y="105.4">18</text>
<text x="89.8" y="107.9">19</text>
<text x="122.9" y="107.9">22</text>
<text x="122.9" y="105.4">23</text>
<text x="122.9" y="102.9">24</text>
<text x="130.3" y="103.8">VSYNC</text>
<text x="183.7" y="102.9">1</text>
<text x="183.7" y="107.9">2</text>
<text x="187.5" y="103.8">PCLK</text>
<text x="224.3" y="103.5">1</text>
<text x="233.2" y="103.5">2</text>
<text x="83.9" y="111.4">D-RST</text>
<text x="84.9" y="108.8">D-DC</text>
<text x="89.8" y="110.5">20</text>
<text x="122.9" y="110.5">21</text>
<text x="129.8" y="108.8">CLK</text>
<text x="130.3" y="111.4">Qh</text>
<text x="183.2" y="110.5">15</text>
<text x="187.5" y="108.8">CLK</text>
<text x="104.5" y="115.5" transform="rotate(-90 104.5 115.5)">41</text>
<text x="107.1" y="115.5" transform="rotate(-90 107.1 115.5)">42</text>
<text x="109.6" y="115.5" transform="rotate(-90 109.6 115.5)">43</text>
<text x="173.7" y="116.3" transform="rotate(-90 173.7 116.3)">8</text>
<text x="71.4" y="131.1">Mic</text>
<text x="10.4" y="135.9">C</text>
<text x="68.8" y="134.1" transform="rotate(-90 68.8 134.1)">1</text>
<text x="128.3" y="134.7" transform="rotate(-90 128.3 134.7)">VBUS</text>
<text x="285.4" y="135.9">C</text>
<text x="41.7" y="139.8" transform="rotate(-90 41.7 139.8)">2</text>
<text x="61.7" y="138.9">2</text>
<text x="68.8" y="141.7" transform="rotate(-90 68.8 141.7)">3</text>
<text x="127.4" y="143" transform="rotate(-90 127.4 143)">4</text>
<text x="41.7" y="147.4" transform="rotate(-90 41.7 147.4)">1</text>
<text x="136" y="146">3</text>
<text x="176" y="146.9">VSYS</text>
<text x="118.3" y="151.1">5</text>
<text x="127.4" y="155.7" transform="rotate(-90 127.4 155.7)">2</text>
<text x="136" y="151.1">1</text>
<text x="162.1" y="155.6">1</text>
<text x="162.1" y="153">2</text>
<text x="162.1" y="161.9">2</text>
<text x="162.1" y="164.5">1</text>
<text x="10.4" y="185.9">D</text>
<text x="285.4" y="185.9">D</text>
<text x="35" y="199.9">1</text>
<text x="85" y="199.9">2</text>
<text x="135" y="199.9">3</text>
<text x="185" y="199.9">4</text>
<text x="235" y="199.9">5</text>
<text x="285" y="199.9">6</text>
</g>
<g font-size="1.8" fill="#008484">
<text x="224.4" y="23.8">C2</text>
<text x="226.9" y="18.1">+3V3</text>
<text x="201.7" y="30">Micro_SD_Card</text>
<text x="204.5" y="27.7">SDCard1</text>
<text x="221.4" y="26.3">0.1uF</text>
<text x="236.3" y="27.2" transform="rotate(-90 236.3 27.2)">4K7</text>
<text x="238.8" y="27.2" transform="rotate(-90 238.8 27.2)">4K7</text>
<text x="241.4" y="27.2" transform="rotate(-90 241.4 27.2)">4K7</text>
<text x="191.5" y="33.3">SHIELD</text>
<text x="226.8" y="32.6">GND</text>
<text x="220.4" y="40.9">DAT0</text>
<text x="220.4" y="38.3">DAT1</text>
<text x="221.4" y="46">CLK</text>
<text x="221.5" y="43.4">VSS</text>
<text x="217.4" y="53.6">DAT3/CD</text>
<text x="221" y="51">CMD</text>
<text x="221.3" y="48.5">VDD</text>
<text x="77.5" y="59.6">Conn_01x03</text>
<text x="79" y="57.3">SERIAL1</text>
<text x="105.5" y="58.7">Pico</text>
<text x="106.2" y="56.4">U1</text>
<text x="220.4" y="56.1">DAT2</text>
<text x="92.6" y="63.1">GPIO0</text>
<text x="92.6" y="65.7">GPIO1</text>
<text x="117.1" y="63.1">VBUS</text>
<text x="117.3" y="65.7">VSYS</text>
<text x="139.2" y="63.3">SW_SPDT</text>
<text x="141.6" y="61">SW1</text>
<text x="92.6" y="68.2">GND</text>
<text x="92.6" y="70.7">GPIO2</text>
<text x="115.5" y="70.7">3V3_EN</text>
<text x="118.1" y="68.2">GND</text>
<text x="131" y="68.9">+3V3</text>
<text x="170" y="67">+3V3</text>
<text x="227.6" y="71.1">0.1uF</text>
<text x="228.8" y="68.8">C5</text>
<text x="24.4" y="77.3">DISPLAY1</text>
<text x="39.6" y="76.8">0.1uF</text>
<text x="40.8" y="74.5">C3</text>
<text x="63.5" y="77.7">Conn_01x04</text>
<text x="66.4" y="75.4">JOG1</text>
<text x="92.6" y="73.3">GPIO3</text>
<text x="92.6" y="75.8">GPIO4</text>
<text x="112.5" y="75.8">ADC_VREF</text>
<text x="118.9" y="73.3">3V3</text>
<text x="129.1" y="75.2">R4</text>
<text x="136.7" y="75.2">R5</text>
<text x="23.5" y="79.6">Conn_01x08</text>
<text x="47.2" y="78.5">+3V3</text>
<text x="92.6" y="78.4">GPIO5</text>
<text x="92.6" y="80.9">GND</text>
<text x="92.6" y="83.4">GPIO6</text>
<text x="109.9" y="83.4">GPIO27_ADC1</text>
<text x="109.9" y="78.4">GPIO28_ADC2</text>
<text x="116.8" y="80.9">AGND</text>
<text x="126.7" y="81.3">RESET1</text>
<text x="133.4" y="78" transform="rotate(-90 133.4 78)">4K7</text>
<text x="135.9" y="78" transform="rotate(-90 135.9 78)">4K7</text>
<text x="153.9" y="80.4" transform="rotate(-90 153.9 80.4)">10nF</text>
<text x="156.2" y="79.5" transform="rotate(-90 156.2 79.5)">C?</text>
<text x="166.9" y="80.9">Q7</text>
<text x="166.9" y="78.4">Q7</text>
<text x="174.6" y="79.4" transform="rotate(-90 174.6 79.4)">VCC</text>
<text x="178.6" y="78.4">DS</text>
<text x="178.8" y="80.9">D0</text>
<text x="178.8" y="83.4">D1</text>
<text x="215.5" y="79.7">+3V3</text>
<text x="225.5" y="78.3">Camera1</text>
<text x="49" y="89.8">GND</text>
<text x="92.6" y="86">GPIO7</text>
<text x="92.6" y="88.5">GPIO8</text>
<text x="109.9" y="86">GPIO26_ADC0</text>
<text x="118.2" y="88.5">RUN</text>
<text x="126.1" y="89.8">SW_Push</text>
<text x="169" y="86.7">74HC165</text>
<text x="172.2" y="84.1">U2</text>
<text x="178.8" y="86">D2</text>
<text x="178.8" y="88.5">D3</text>
<text x="250.9" y="88.5">GND</text>
<text x="92.6" y="91.1">GPIO9</text>
<text x="92.6" y="93.6">GND</text>
<text x="115.6" y="91.1">GPIO22</text>
<text x="118.1" y="93.6">GND</text>
<text x="158.7" y="93.7">C4</text>
<text x="178.8" y="91.1">D4</text>
<text x="178.8" y="93.6">D5</text>
<text x="68.9" y="96.1">SPEAKER1</text>
<text x="69.1" y="98">Conn_01x03</text>
<text x="92.6" y="96.1">GPIO10</text>
<text x="92.6" y="98.7">GPIO11</text>
<text x="92.6" y="101.2">GPIO12</text>
<text x="115.6" y="101.2">GPIO19</text>
<text x="115.6" y="98.7">GPIO20</text>
<text x="115.6" y="96.1">GPIO21</text>
<text x="158.9" y="96.1">0.1uF</text>
<text x="178.8" y="96.1">D6</text>
<text x="178.8" y="98.7">D7</text>
<text x="212.9" y="100">+3V3</text>
<text x="92.6" y="103.8">GPIO13</text>
<text x="92.6" y="106.3">GND</text>
<text x="115.6" y="103.8">GPIO18</text>
<text x="118.1" y="106.3">GND</text>
<text x="178.8" y="103.8">PL</text>
<text x="75.6" y="110.7">GND</text>
<text x="92.6" y="108.8">GPIO14</text>
<text x="92.6" y="111.4">GPIO15</text>
<text x="105.4" y="112.8" transform="rotate(-90 105.4 112.8)">SWCLK</text>
<text x="107.9" y="112.8" transform="rotate(-90 107.9 112.8)">GND</text>
<text x="110.5" y="112.8" transform="rotate(-90 110.5 112.8)">SWDIO</text>
<text x="115.6" y="111.4">GPIO16</text>
<text x="115.6" y="108.8">GPIO17</text>
<text x="136.6" y="110.7">GND</text>
<text x="174.6" y="112.8" transform="rotate(-90 174.6 112.8)">GND</text>
<text x="178.6" y="111.4">CE</text>
<text x="178.6" y="108.8">CP</text>
<text x="217.9" y="110.7">Conn_02x09_Odd_Even</text>
<text x="233.8" y="108.8">GND</text>
<text x="65.6" y="115.3">+3V3</text>
<text x="203.3" y="115.8">GND</text>
<text x="42.6" y="125" transform="rotate(-90 42.6 125)">10K</text>
<text x="43.9" y="123">R1</text>
<text x="68" y="124.4" transform="rotate(-90 68 124.4)">10K</text>
<text x="69.3" y="122.3">R3</text>
<text x="172.2" y="123.4">GND</text>
<text x="61.7" y="129.9">R2</text>
<text x="94.2" y="126.7">+3V3</text>
<text x="49.1" y="134.6">0.1uF</text>
<text x="50.3" y="132.3">C1</text>
<text x="60.4" y="132.5" transform="rotate(-90 60.4 132.5)">100K</text>
<text x="69.8" y="136.9">Q1</text>
<text x="96.6" y="136.6" transform="rotate(-90 96.6 136.6)">1K</text>
<text x="97.9" y="135">R11</text>
<text x="132.4" y="134.7">R13</text>
<text x="140" y="135.7">LED</text>
<text x="140.7" y="133.4">D2</text>
<text x="220.6" y="134.4">H1</text>
<text x="220.9" y="136.7">MountingHole</text>
<text x="239.6" y="134.4">H3</text>
<text x="240" y="136.7">MountingHole</text>
<text x="45.4" y="142.6">MK1</text>
<text x="70" y="139.2">BC337</text>
<text x="82.3" y="138.2">C?</text>
<text x="82.7" y="140.5">CP_Small</text>
<text x="99.1" y="142.7">D1</text>
<text x="116.2" y="142.5">MCP73832</text>
<text x="132.9" y="140">1K</text>
<text x="168.4" y="143.7">1N5817</text>
<text x="170.3" y="141.3">D3</text>
<text x="220.6" y="141.4">H2</text>
<text x="220.9" y="143.7">MountingHole</text>
<text x="239.6" y="141.4">H4</text>
<text x="240" y="143.7">MountingHole</text>
<text x="46" y="145">Microphone_Condenser</text>
<text x="98.9" y="145">LED</text>
<text x="112" y="146.8">R12</text>
<text x="122.1" y="147.6">U3</text>
<text x="129.4" y="146.9">VBAT</text>
<text x="153.7" y="149">C6</text>
<text x="162.8" y="148.4">JP1</text>
<text x="65.5" y="155.8">GND</text>
<text x="111.6" y="152.1">470R</text>
<text x="121" y="152">PROG</text>
<text x="128.3" y="152.9" transform="rotate(-90 128.3 152.9)">VSS VDD</text>
<text x="129.6" y="152">STAT</text>
<text x="153.8" y="151.3">0.1uF</text>
<text x="163.2" y="150.7">Jumper_NC_Small</text>
<text x="166.6" y="153.4">J1</text>
<text x="167.3" y="155.7">Conn_01x02_Male</text>
<text x="125.8" y="161.5">GND</text>
<text x="166.6" y="162.3">J2</text>
<text x="167.3" y="164.6">Conn_01x02_Male</text>
</g>
<text font-size="1.8" fill="#008400" x="233.9" y="21.3">R6 R7 R8</text>
<g font-size="1.8" fill="#0000c2">
<text x="90.2" y="47.6">https://github.com/usedbytes/camera-pico-ov7670</text>
<text x="136.5" y="78.6">I2C was on</text>
<text x="136.5" y="80.6">gpio 1 / 0</text>
<text x="40" y="100.3">Not Used</text>
</g>
</svg>
